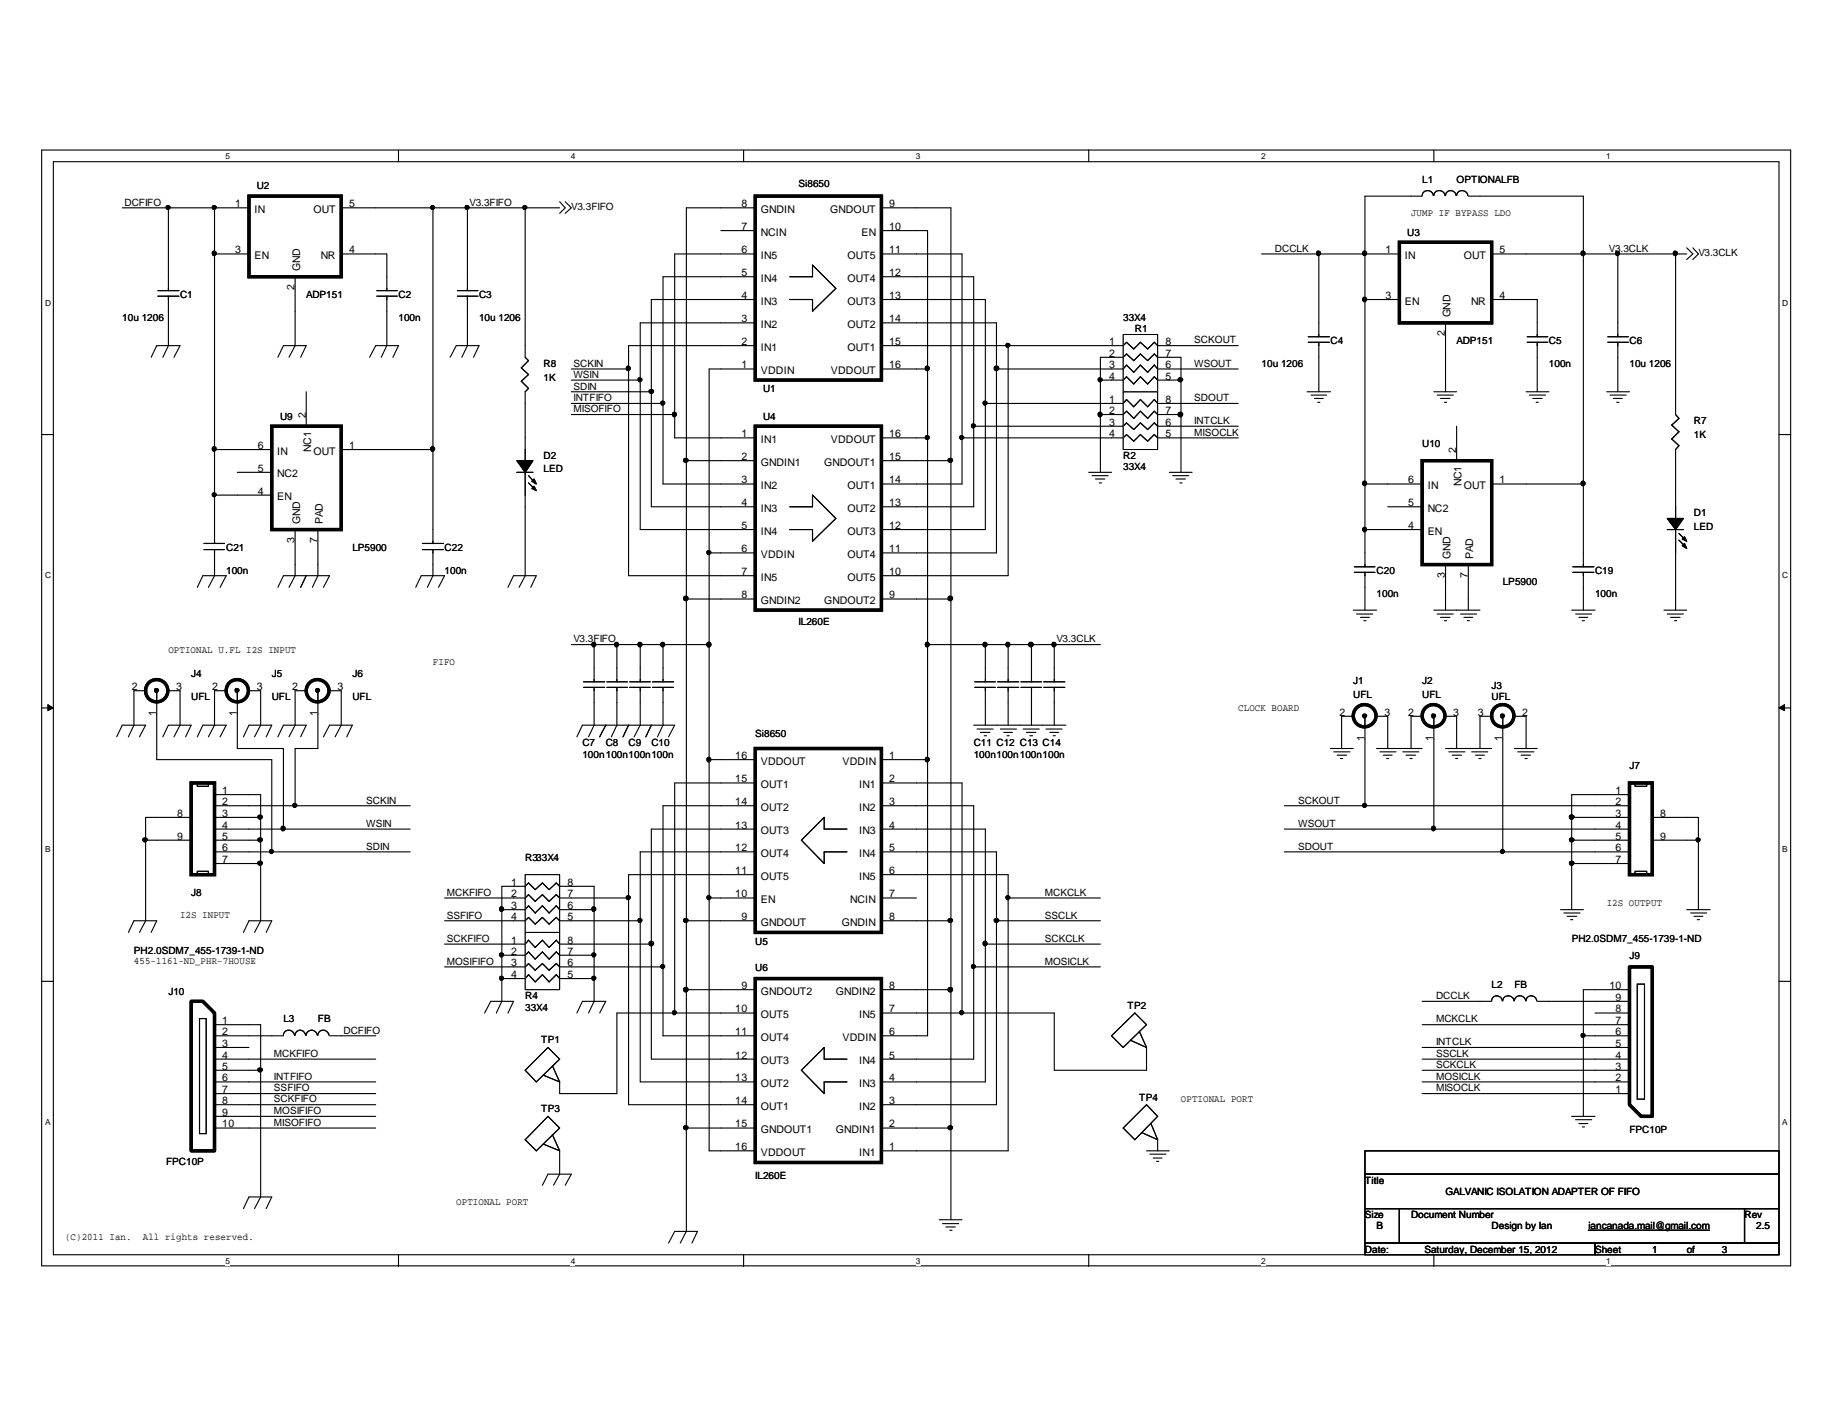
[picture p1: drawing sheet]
<svg xmlns="http://www.w3.org/2000/svg" width="279mm" height="216mm" viewBox="0 0 279 216" stroke-linecap="round" stroke-linejoin="round" font-family="sans-serif">
<path d="M6.3 22.9h266.5v170h-266.5zM8.1 24.6h262.9v166.6h-262.9z" fill="none" stroke="#000" stroke-width=".17"/>
<g fill="#fff">
<path d="M34.4 23.1h.7v1.5h-.7z"/>
<path d="M34.4 191.4h.7v1.5h-.7z"/>
</g>
<path d="M60.7 22.9v1.7M60.7 191.2v1.8" fill="none" stroke="#000" stroke-width=".17"/>
<g fill="#fff">
<path d="M87 23.1h.6v1.5h-.6z"/>
<path d="M87 191.4h.6v1.5h-.6z"/>
</g>
<path d="M113.3 22.9v1.7M113.3 191.2v1.8" fill="none" stroke="#000" stroke-width=".17"/>
<g fill="#fff">
<path d="M139.5 23.1h.7v1.5h-.7z"/>
<path d="M139.5 191.4h.7v1.5h-.7z"/>
</g>
<path d="M165.9 22.9v1.7M165.9 191.2v1.8" fill="none" stroke="#000" stroke-width=".17"/>
<g fill="#fff">
<path d="M192.1 23.1h.7v1.5h-.7z"/>
<path d="M192.1 191.4h.7v1.5h-.7z"/>
</g>
<path d="M218.4 22.9v1.7M218.4 191.2v1.8" fill="none" stroke="#000" stroke-width=".17"/>
<g fill="#fff">
<path d="M244.7 23.1h.7v1.5h-.7z"/>
<path d="M244.7 191.4h.7v1.5h-.7z"/>
<path d="M6.9 45.4h.9v1.4h-.9z"/>
<path d="M271.5 45.4h1v1.4h-1z"/>
<path d="M6.9 87h.9v1.4h-.9z"/>
<path d="M271.5 87h1v1.4h-1z"/>
</g>
<path d="M6.3 66.2h1.8M271 66.2h1.8" fill="none" stroke="#000" stroke-width=".17"/>
<g fill="#fff">
<path d="M6.9 128.6h.8v1.4h-.8z"/>
<path d="M271.5 128.6h.9v1.4h-.9z"/>
</g>
<path d="M6.3 107.9h1.8M271 107.9h1.8" fill="none" stroke="#000" stroke-width=".17"/>
<g fill="#000" stroke="#000" stroke-width=".15">
<path d="M7.3 107.4l.8 .5-.8 .4z" fill-rule="evenodd"/>
<path d="M271 107.9l.9-.5v.9z" fill-rule="evenodd"/>
</g>
<g fill="#fff">
<path d="M6.9 170.3h.7v1.4h-.7z"/>
<path d="M271.5 170.3h.8v1.4h-.8z"/>
</g>
<g fill="none" stroke="#000" stroke-width=".17">
<path d="M18.6 31.7h19.3M25.7 31.7v12.6M32.7 38.7h5.2M32.7 31.7v51.1M52 38.7h6.9v5.6M52 31.7h33.3M66 31.7v51.1M71.2 31.7v12.6M80 31.7v22.7l.5 .5-1.1 1.1 1.1 1.1-1.1 1 1.1 1.1-.5 .5v10.5M85.3 30.7l.8 1-.8 .8M86.1 30.7l.9 1-.9 .8M109.8 35.1h5.3"/>
<path d="M115.1 38.7h-12.3v28h12.3M115.1 31.7h-10.5v155.9l-1 1.8M134.3 35.1h7v122.7h-7M134.3 38.7h12.3v35h-12.3M134.3 31.7h10.6v154.1M192.2 38.7h21M200.9 38.7v12.6M216.7 29.8a.85 .85 0 0 1 .8-.8 .85 .85 0 0 1 .9 .8M216.7 29.9h-8.8v56.5M218.4 29.8a.85 .85 0 0 1 .9-.8 .85 .85 0 0 1 .8 .8M220.2 29.8a.81 .81 0 0 1 .8-.8 .81 .81 0 0 1 .8 .8M221.9 29.8a.85 .85 0 0 1 .9-.8 .85 .85 0 0 1 .8 .8"/>
<path d="M223.7 29.9h17.5v56.5M227.2 38.7h29.8M246.5 38.7v12.6M255.3 38.7v24.5l.5 .6-1.1 1 1.1 1-1.1 1.1 1.1 1-.5 .6v10.5M257 37.8l.9 .9-.9 .8M257.9 37.8l.8 .9-.8 .8M23 54.4l.9-1.7h3.5l-.9 1.7M24 45.1h3.3M24 44.3h3.3M25.7 45.1v7.6l-.9 1.7M42.3 54.4l.9-1.7h3.5l-.9 1.7M45 42.2v10.5l-1 1.7"/>
<path d="M46.7 59.7v5.2M56.3 54.4l.9-1.7h3.5l-.8 1.7M57.4 45.1h3.1M57.4 44.3h3.1M58.9 45.1v7.6l-.8 1.7M68.6 54.4l.9-1.7h3.5l-.9 1.7M69.7 45.1h3.1M69.7 44.3h3.1M71.2 45.1v7.6l-.8 1.7M87 56.2h8.8M87 57.9h10.5M87 59.7h12.2"/>
<path d="M115.1 45.6h-15.9v31.6h15.9M115.1 56.2h-7.1v119.1h7.1M115.1 42.2h-14.1v31.5h14.1M115.1 49.2h-17.6v31.5h17.6M115.1 52.7h-19.3v35h19.3M120.3 42.2h3.5v-1.8l3.5 3.5-3.5 3.5v-1.8h-3.5M134.3 45.6h15.8v35.1h-15.8M134.3 56.2h7M134.3 49.2h17.5v35h-17.5M134.3 42.2h14v35h-14M134.3 52.7h36.8l.5-.5 1.1 1 1-1 1.1 1 1.1-1 .5 .5h12.2M151.8 56.2h19.3l.5-.6 1.1 1.1 1-1.1 1.1 1.1 1.1-1.1 .5 .6h12.2"/>
<path d="M153.6 52.7v35h-19.3M167.6 57.9h3.5l.5-.5 1.1 1.1 1-1.1 1.1 1.1 1.1-1.1 .5 .5h3.5M199.1 59.7h3.6M199.3 52.2h3.2M199.3 51.3h3.2M200.9 52.2v7.5M207.9 45.6h5.3M218.4 59.7h3.5M220.2 49.2v10.5M227.2 45.6h7v5.7M232.5 59.7h3.5M232.7 52.2h3.1"/>
<path d="M232.7 51.3h3.1M234.2 52.2v7.5M244.8 59.7h3.4M244.9 52.2h3.2M244.9 51.3h3.2M246.5 52.2v7.5M32.7 75.4h8.7M32.7 68.5h8.7M36.2 72h5.2M52 68.5h14M78.7 72h2.5M80 72v15.7l-.9 1.8"/>
<path d="M80.5 72.5l1 1.1M80.5 73.6l1 1M87 61.5h14M87 63.2h15.8M104.6 70.2h10.5M120.3 77.2h3.5v-1.8l3.5 3.6-3.5 3.5v-1.8h-3.5M134.3 70.2h10.6M134.3 66.7h7M146.6 66.7h24.5l.5-.5 1.1 1 1-1 1.1 1 1.1-1 .5 .5h12.2M148.3 64.9h22.8l.5-.5 1.1 1 1-1 1.1 1 1.1-1 .5 .5h12.2M150.1 61.5h21l.5-.6 1.1 1.1 1-1.1 1.1 1.1 1.1-1.1 .5 .6h12.2M165.9 72h3.4"/>
<path d="M166.4 72.5h2.4M166.9 73h1.4M167.5 73.6h.3M167.6 63.2h3.5l.5-.5 1.1 1.1 1-1.1 1.1 1.1 1.1-1.1 .5 .5h3.5M167.6 72v-17.6h3.5l.5-.5 1.1 1 1-1 1.1 1 1.1-1 .5 .5h3.5v17.6M178.1 72h3.5M178.6 72.5h2.5M179.2 73h1.4M179.7 73.6h.4M199.7 60.2h2.4M200.2 60.7h1.4M200.7 61.3h.4"/>
<path d="M207.9 73.7h8.8M211.4 77.2h5.3M218.9 60.2h2.5M219.5 60.7h1.4M220 61.3h.4M221.9 64.9v5.3M227.2 73.7h14M233 60.2h2.5M233.5 60.7h1.4M234 61.3h.4M245.3 60.2h2.4M245.8 60.7h1.3"/>
<path d="M246.3 61.3h.3M30.1 89.5l.8-1.8h3.6l-1 1.8M31.1 83.7h3.1M31.1 82.8h3.1M32.7 83.7v4l-1 1.8M42.3 89.5l.9-1.8h7l-.9 1.8M45 80.7v7l-1 1.8M46.7 87.7l-.9 1.8M48.4 80.7v7l-.8 1.8M63.3 89.5l.9-1.8h3.5l-.9 1.8M64.3 83.7h3.3M64.3 82.8h3.3"/>
<path d="M66 83.7v4l-.9 1.8M77.4 89.5l.8-1.8h3.5l-.8 1.8M87 98.2h21M90.5 98.2v5.7M94 98.2v5.7M97.5 98.2v5.7M101 98.2v5.7M104.6 91.3h10.5M108 84.2h7.1M134.3 91.3h10.6M141.3 98.2h26.3M150.1 98.2v5.7"/>
<path d="M153.6 98.2v5.7M157.1 98.2v5.7M160.6 98.2v5.7M206.2 93h3.5M206.3 87.2h3.2M206.3 86.4h3.2M206.7 93.6h2.4M207.3 94.1h1.3M207.8 94.6h.3M207.9 87.2v5.8M207.9 80.7h8.8M218.4 93h7.1"/>
<path d="M218.9 93.6h2.5M219.5 94.1h1.4M220 94.6h.4M220.2 86v7M222.5 93.6h2.5M223 94.1h1.4M223.5 94.6h.4M223.7 86v7M239.4 93h3.6M239.6 87.2h3.2M239.6 86.4h3.2M240 93.6h2.5"/>
<path d="M240.5 94.1h1.4M241 94.6h.4M241.2 87.2v5.8M253.5 93h3.5M254 80.7h2.5M254 93.6h2.5M254.5 94.1h1.4M255.1 94.6h.3M255.3 80.7v12.3M255.8 81.3l1 1M255.8 82.3l1 1M17.8 112.3l.8-1.8h3.6l-.9 1.8"/>
<path d="M22.2 105.2h-1.8v5.3l-.8 1.8M23.9 105.2v10.5h17.5v14.1M24.8 112.3l.9-1.8h3.4l-.8 1.8M25.7 105.2h1.7v5.3l-.9 1.8M30.1 119.3v.5h1.6v-.5M30.1 112.3l.8-1.8h3.6l-1 1.8M34.5 105.2h-1.8v5.3l-1 1.8M36.2 105.2v8.8h7v12.3M37.1 112.3l.8-1.8h3.5l-.8 1.8M37.9 105.2h1.8v5.3l-.9 1.8M42.3 112.3l.9-1.8h3.5l-.9 1.8M46.7 105.2h-1.7v5.3l-1 1.8"/>
<path d="M48.4 105.2v8.8h-3.4v8.8M49.3 112.3l.9-1.8h3.5l-.9 1.8M50.2 105.2h1.8v5.3l-.9 1.8M87.9 112.3l.8-1.8h14.1l-.9 1.8M88.9 104.7h3.2M88.9 103.9h3.2M90.5 104.7v5.8l-.8 1.8M92.3 110.5l-.9 1.8M92.5 104.7h3.1M92.5 103.9h3.1M94 104.7v5.8l-.9 1.8M95.8 110.5l-.9 1.8"/>
<path d="M95.9 104.7h3.2M95.9 103.9h3.2M97.5 104.7v5.8l-.9 1.8M99.2 110.5l-.8 1.8M99.4 104.7h3.2M99.4 103.9h3.2M101 104.7v5.8l-.8 1.8M108 115.7h7.1M115.1 119.3h-12.3v35M134.3 115.7h7M134.3 119.3h12.3v35M148.3 110.5h14.1"/>
<path d="M148.5 104.7h3.1M148.5 103.9h3.1M148.8 111.1h2.5M149.4 111.6h1.4M149.9 112.1h.4M150.1 104.7v5.8M152 104.7h3.2M152 103.9h3.2M152.4 111.1h2.5M152.9 111.6h1.4M153.4 112.1h.4M153.6 104.7v5.8"/>
<path d="M155.5 104.7h3.2M155.5 103.9h3.2M155.9 111.1h2.4M156.4 111.6h1.4M156.9 112.1h.4M157.1 104.7v5.8M159 104.7h3.2M159 103.9h3.2M159.3 111.1h2.5M159.9 111.6h1.4M160.4 112.1h.4M160.6 104.7v5.8"/>
<path d="M202.7 114h3.5M203.2 114.6h2.5M203.7 115.1h1.4M204.2 115.6h.4M206.2 109.1h-1.8v4.9M207.9 109.1v13.7M209.7 109.1h1.7v4.9M209.7 114h7M210.2 114.6h2.5M210.7 115.1h1.4M211.2 115.6h.4M213.7 114.6h2.5"/>
<path d="M214.2 115.1h1.4M214.8 115.6h.3M216.7 109.1h-1.7v4.9M218.4 109.1v17.2M220.2 109.1h1.7v4.9M220.2 114h7M220.7 114.6h2.5M221.2 115.1h1.5M221.7 115.6h.4M224.2 114.6h2.5M224.8 115.1h1.3M225.3 115.6h.3"/>
<path d="M227.2 109.1h-1.7v4.9M228.9 109.1v20.7M230.7 109.1h1.8v4.9M230.7 114h3.5M231.2 114.6h2.5M231.7 115.1h1.5M232.3 115.6h.4M249.1 119.3v.5h1.8v-.5M22.2 128h6.9M29.1 124.5h-6.9v15.8l-.9 1.8M30.1 133.3v-.5h1.6v.5M32.7 121.1h7v19.2l-.9 1.8"/>
<path d="M32.7 122.8h29.8M32.7 128h7M32.7 124.5h7M32.7 126.3h29.8M32.7 129.8h29.8M32.7 131.6h7M67.7 136.8h12.3l.5-.5 1 1 1.1-1 1.1 1 1.1-1 .5 .5h10.5M76.5 138.6h3.5l.5-.6 1 1.1 1.1-1.1 1.1 1.1 1.1-1.1 .5 .6h5.2M108 136.8h7.1M115.1 126.3h-15.9v35.1h15.9M115.1 122.8h-14.1v35h14.1M115.1 129.8h-17.6v35h17.6"/>
<path d="M115.1 133.3h-19.3v35h19.3M129 126.3h-3.4v-1.8l-3.5 3.5 3.5 3.6v-1.8h3.4M134.3 122.8h14v38.6h-14M134.3 126.3h15.8v38.5h-15.8M134.3 129.8h17.5v38.5h-17.5M134.3 133.3h19.3v42h-19.3M134.3 136.8h5.3M153.6 136.8h14M195.7 122.8h52.5M195.7 126.3h52.5M195.7 129.8h52.5M237.7 138.6h3.5"/>
<path d="M238.3 139.1h2.4M238.8 139.6h1.4M239.4 128h8.8M239.4 124.5h8.8M239.4 131.6h8.8M248.2 121.1h-8.8v17.5M249.1 133.3v-.5h1.8v.5M251.7 128h7M251.7 124.5h7v14.1M257 138.6h3.5M257.6 139.1h2.4M258.1 139.6h1.3"/>
<path d="M6.3 149.5h1.8M19.6 142.1l.8-1.8h3.5l-.9 1.8M29.1 156.1v19.2M30.4 155.2h1v17.5h-1zM32.7 156.1h7v26.3l-.9 1.7M32.7 157.8h10.5M32.7 159.6h5.2M37.1 142.1l.8-1.8h3.5l-.8 1.8M43.2 157.7a.85 .85 0 0 1 .8-.7 .85 .85 0 0 1 .9 .7M45 157.7a.81 .81 0 0 1 .8-.7 .81 .81 0 0 1 .8 .7M46.7 157.7a.85 .85 0 0 1 .8-.7 .85 .85 0 0 1 .8 .7M48.4 157.7a.85 .85 0 0 1 .9-.7 .85 .85 0 0 1 .8 .7"/>
<path d="M50.2 157.8h7M67.7 140.3h12.3l.5-.5 1 1 1.1-1 1.1 1 1.1-1 .5 .5h12.2M67.7 147.3h12.3l.5-.5 1 1 1.1-1 1.1 1 1.1-1 .5 .5h15.7M67.7 143.8h12.3l.5-.5 1 1.1 1.1-1.1 1.1 1.1 1.1-1.1 .5 .5h13.9M73.8 154.3l1-1.7h3.4l-.8 1.7M75.6 154.3l.9-1.7v-17.6h3.5l.5-.5 1 1.1 1.1-1.1 1.1 1.1 1.1-1.1 .5 .5h5.2v17.6l-.8 1.7M76.5 145.5h3.5l.5-.5 1 1.1 1.1-1.1 1.1 1.1 1.1-1.1 .5 .5h5.2M76.5 149.1h3.5l.5-.6 1 1.1 1.1-1.1 1.1 1.1 1.1-1.1 .5 .6h5.2M83.5 159.6l1.8 1.8-3.6 3.4-1.7-1.7zM87.9 154.3l.8-1.7h3.6l-.9 1.7M104.6 150.8h10.5M104.6 140.3h10.5"/>
<path d="M115.1 154.3h-21.1v12.3h-8.7v-1.8M134.3 150.8h10.6M134.3 154.3h26.3v8.8h14.1v-3.5M134.3 140.3h10.6M148.3 147.3h19.3M150.1 143.8h17.5M151.8 140.3h15.8M169.3 157.8l3.6-3.5 1.8 1.8-3.6 3.5zM172.2 158.5l2.5 1.1M173.6 157.1l1.1 2.5M216.7 152.6h10.5M216.7 156.1h31.5"/>
<path d="M216.7 159.6h31.5M227.2 152.5a.81 .81 0 0 1 .8-.8 .81 .81 0 0 1 .9 .8M228.9 152.5a.85 .85 0 0 1 .9-.8 .85 .85 0 0 1 .8 .8M230.7 152.5a.85 .85 0 0 1 .9-.8 .85 .85 0 0 1 .8 .8M232.5 152.5a.81 .81 0 0 1 .8-.8 .81 .81 0 0 1 .8 .8M234.2 152.6h14M239.3 140.1h.3M241.2 157.8h7M243 154.3h5.2M248.2 150.8h-7v19.3M249.4 149.9h1.1v17.6h-1.1zM251.7 147.3v19.3"/>
<path d="M258.6 140.1h.3M271 149.5h1.8M32.7 163.1h7M32.7 161.4h24.5M32.7 164.8h24.5M32.7 166.6h24.5M32.7 168.3h24.5M32.7 170.1h24.5M32.7 171.9h24.5M82.8 174.3l2.5 1M82.8 163.8l2.5 1M83.5 170.1l1.8 1.8-3.6 3.4-1.7-1.6z"/>
<path d="M84.2 172.9l1.1 2.4M84.2 162.4l1.1 2.4M85.3 175.3v3.6l-1 1.7M104.6 171.9h10.5M129 161.4h-3.4v-1.8l-3.5 3.5 3.5 3.5v-1.8h3.4M134.3 171.9h10.6M173.9 172.6l2.5 1.1M174.7 175.3h3.4M174.7 168.3l1.7 1.8-3.5 3.6-1.8-1.8zM175.2 175.9h2.4M175.3 171.2l1.1 2.5M175.7 176.4h1.3"/>
<path d="M176.2 177h.3M176.4 173.7v1.6M207.9 175.3h63.1v3.6h-63.1zM207.9 178.9h63.1v5.2h-63.1zM216.7 163.1h31.5M216.7 161.4h31.5M216.7 164.8h31.5M216.7 166.6h31.5M239.4 170.1h3.6M240 170.6h2.5M240.5 171.2h1.4M241 171.7h.4"/>
<path d="M37.1 184.1l.8-1.7h3.5l-.8 1.7M82.6 180.6l.9-1.7h3.5l-.9 1.7M101.9 189.4l.9-1.8h3.5l-.9 1.8M143.1 185.8h3.5M143.6 186.4h2.4M144.1 186.9h1.4M144.7 187.5h.3M207.9 184.1h5.3v5.3h-5.3zM207.9 189.4h35.1v1.8h-35.1zM213.2 184.1h52.6v5.3h-52.6zM243 189.4h28v1.8h-28zM265.8 184.1h5.2v5.3h-5.2z"/>
</g>
<g fill="#000" stroke="#000" stroke-width=".17">
<path d="M78.7 70.2h2.5l-1.2 1.8z" fill-rule="evenodd"/>
<path d="M78.7 70.2h2.5l-1.2 1.8z" fill-rule="evenodd"/>
<path d="M81 74.4l.4-.3 .3 .7z" fill-rule="evenodd"/>
<path d="M81 73.3l.4-.3 .3 .7z" fill-rule="evenodd"/>
<path d="M81 74.4l.4-.3 .3 .7z" fill-rule="evenodd"/>
<path d="M81 73.3l.4-.3 .3 .7z" fill-rule="evenodd"/>
<path d="M254 79h2.5l-1.2 1.7z" fill-rule="evenodd"/>
<path d="M254 79h2.5l-1.2 1.7z" fill-rule="evenodd"/>
<path d="M256.3 83.1l.3-.3 .4 .8z" fill-rule="evenodd"/>
<path d="M256.3 82.1l.3-.3 .4 .7z" fill-rule="evenodd"/>
<path d="M256.3 83.1l.3-.3 .4 .8z" fill-rule="evenodd"/>
<path d="M256.3 82.1l.3-.3 .4 .7z" fill-rule="evenodd"/>
<circle cx="25.6" cy="31.6" r=".31"/>
<circle cx="32.6" cy="38.6" r=".33"/>
<circle cx="32.6" cy="31.6" r=".31"/>
<circle cx="65.9" cy="31.6" r=".31"/>
<circle cx="71.2" cy="31.6" r=".31"/>
<circle cx="80" cy="31.6" r=".31"/>
<circle cx="200.8" cy="38.6" r=".33"/>
<circle cx="207.9" cy="38.6" r=".33"/>
<circle cx="241.1" cy="38.6" r=".33"/>
<circle cx="246.4" cy="38.6" r=".33"/>
<circle cx="255.2" cy="38.6" r=".33"/>
<circle cx="95.7" cy="56.1" r=".33"/>
<circle cx="97.5" cy="57.9" r=".31"/>
<circle cx="99.2" cy="59.6" r=".33"/>
<circle cx="141.2" cy="56.1" r=".33"/>
<circle cx="151.8" cy="56.1" r=".35"/>
<circle cx="153.5" cy="52.6" r=".31"/>
<circle cx="167.6" cy="57.9" r=".31"/>
<circle cx="179.8" cy="57.9" r=".33"/>
<circle cx="207.9" cy="45.6" r=".33"/>
<circle cx="32.6" cy="68.4" r=".33"/>
<circle cx="32.6" cy="75.4" r=".31"/>
<circle cx="65.9" cy="68.4" r=".33"/>
<circle cx="101" cy="61.4" r=".31"/>
<circle cx="102.7" cy="63.2" r=".33"/>
<circle cx="104.5" cy="70.1" r=".33"/>
<circle cx="141.3" cy="66.7" r=".31"/>
<circle cx="144.8" cy="70.1" r=".33"/>
<circle cx="146.5" cy="66.7" r=".31"/>
<circle cx="148.3" cy="64.9" r=".31"/>
<circle cx="150.1" cy="61.4" r=".31"/>
<circle cx="167.6" cy="63.2" r=".33"/>
<circle cx="179.8" cy="63.2" r=".35"/>
<circle cx="207.9" cy="73.7" r=".33"/>
<circle cx="241.1" cy="73.7" r=".33"/>
<circle cx="90.4" cy="98.2" r=".33"/>
<circle cx="93.9" cy="98.2" r=".33"/>
<circle cx="97.5" cy="98.2" r=".33"/>
<circle cx="100.9" cy="98.2" r=".33"/>
<circle cx="104.5" cy="91.2" r=".35"/>
<circle cx="108" cy="98.2" r=".33"/>
<circle cx="108" cy="84.2" r=".31"/>
<circle cx="141.2" cy="98.2" r=".33"/>
<circle cx="144.8" cy="91.2" r=".35"/>
<circle cx="150" cy="98.2" r=".33"/>
<circle cx="153.5" cy="98.2" r=".33"/>
<circle cx="157" cy="98.2" r=".35"/>
<circle cx="160.5" cy="98.2" r=".33"/>
<circle cx="207.9" cy="80.7" r=".33"/>
<circle cx="23.8" cy="105.2" r=".31"/>
<circle cx="36.1" cy="105.2" r=".31"/>
<circle cx="48.4" cy="105.2" r=".31"/>
<circle cx="108" cy="115.7" r=".33"/>
<circle cx="141.2" cy="115.7" r=".33"/>
<circle cx="207.9" cy="109.1" r=".31"/>
<circle cx="218.4" cy="109.1" r=".31"/>
<circle cx="228.9" cy="109.1" r=".31"/>
<circle cx="22.1" cy="128" r=".33"/>
<circle cx="39.6" cy="124.5" r=".33"/>
<circle cx="39.6" cy="128" r=".33"/>
<circle cx="39.6" cy="131.5" r=".33"/>
<circle cx="41.3" cy="129.7" r=".31"/>
<circle cx="43.1" cy="126.2" r=".33"/>
<circle cx="44.9" cy="122.7" r=".31"/>
<circle cx="76.4" cy="138.5" r=".33"/>
<circle cx="90.4" cy="138.5" r=".33"/>
<circle cx="95.7" cy="136.8" r=".31"/>
<circle cx="108" cy="136.8" r=".31"/>
<circle cx="153.5" cy="136.8" r=".31"/>
<circle cx="207.9" cy="122.7" r=".31"/>
<circle cx="218.4" cy="126.2" r=".33"/>
<circle cx="228.9" cy="129.7" r=".31"/>
<circle cx="239.4" cy="124.5" r=".33"/>
<circle cx="239.4" cy="128" r=".33"/>
<circle cx="239.4" cy="131.5" r=".33"/>
<circle cx="258.7" cy="128" r=".31"/>
<circle cx="76.4" cy="149" r=".31"/>
<circle cx="76.4" cy="145.5" r=".31"/>
<circle cx="90.5" cy="149" r=".31"/>
<circle cx="90.5" cy="145.5" r=".31"/>
<circle cx="97.5" cy="140.2" r=".31"/>
<circle cx="99.2" cy="143.8" r=".35"/>
<circle cx="101" cy="147.3" r=".31"/>
<circle cx="102.7" cy="154.3" r=".31"/>
<circle cx="104.5" cy="150.8" r=".35"/>
<circle cx="104.5" cy="140.2" r=".33"/>
<circle cx="144.8" cy="150.8" r=".35"/>
<circle cx="144.8" cy="140.2" r=".33"/>
<circle cx="146.5" cy="154.3" r=".31"/>
<circle cx="148.3" cy="147.3" r=".31"/>
<circle cx="150" cy="143.8" r=".33"/>
<circle cx="151.8" cy="140.2" r=".33"/>
<circle cx="241.2" cy="157.8" r=".31"/>
<circle cx="39.6" cy="163" r=".33"/>
<circle cx="104.5" cy="171.8" r=".33"/>
<circle cx="144.8" cy="171.8" r=".33"/>
</g>
<path d="M242 187.4h18.4" fill="none" stroke="#000" stroke-width=".18"/>
<g fill="none" stroke="#000" stroke-width=".51">
<path d="M37.9 29.9h14.1v12.3h-14.1zM115.1 29.9h19.2v28h-19.2zM213.2 36.9h14v12.3h-14zM41.4 64.9h10.6v15.8h-10.6zM115.1 64.9h19.2v28.1h-19.2zM216.7 70.2h10.5v15.8h-10.5zM29.1 119.3h3.6v14h-3.6zM115.1 114h19.2v28.1h-19.2zM248.2 119.3h3.5v14h-3.5zM29.1 152.6h1.8l1.8 1.7v21h-3.6zM115.1 149.1h19.2v28h-19.2zM248.2 147.3h3.5v22.8h-1.7l-1.8-1.8z"/>
<circle cx="23.9" cy="105.2" r="1.71"/>
<circle cx="36.1" cy="105.2" r="1.71"/>
<circle cx="48.4" cy="105.2" r="1.72"/>
<circle cx="207.9" cy="109.1" r="1.72"/>
<circle cx="218.4" cy="109.1" r="1.72"/>
<circle cx="228.9" cy="109.1" r="1.71"/>
</g>
<path d="M171.1 51h5.3v8.7h-5.3zM171.1 59.7h5.3v8.8h-5.3zM80 133.3h5.3v8.8h-5.3zM80 142.1h5.3v8.7h-5.3z" fill="none" stroke="#fff" stroke-width=".15" stroke-dasharray=".1 .1 .1 .1 .1 .1 .1 .1"/>
<path d="M171.1 51h5.3v8.7h-5.3zM171.1 59.7h5.3v8.8h-5.3zM80 133.3h5.3v8.8h-5.3zM80 142.1h5.3v8.7h-5.3z" fill="none" stroke="#000" stroke-width=".15" stroke-dasharray=".1 .1 .1 .1 .1 .1 .1 .1"/>
<g font-size="1.6">
<text x="35.8" y="31.6">1</text>
<text x="38.8" y="32.4">IN</text>
<text x="47.8" y="32.4">OUT</text>
<text x="53.2" y="31.6">5</text>
<text x="112.9" y="35.1">7</text>
<text x="112.9" y="31.6">8</text>
<text x="115.9" y="35.9">NCIN</text>
<text x="115.9" y="32.4">GNDIN</text>
<text x="126.5" y="32.4">GNDOUT</text>
<text x="131.2" y="35.9">EN</text>
<text x="135.5" y="31.6">9</text>
<text x="135.5" y="35.1">10</text>
<text x="35.8" y="38.6">3</text>
<text x="38.8" y="39.5">EN</text>
<text x="45.7" y="41.3" transform="rotate(-90 45.7 41.3)">GND</text>
<text x="48.9" y="39.5">NR</text>
<text x="53.2" y="38.6">4</text>
<text x="112.9" y="38.6">6</text>
<text x="115.9" y="39.5">IN5</text>
<text x="129.1" y="39.5">OUT5</text>
<text x="135.5" y="38.6">11</text>
<text x="211.1" y="38.6">1</text>
<text x="214" y="39.5">IN</text>
<text x="223" y="39.5">OUT</text>
<text x="228.4" y="38.6">5</text>
<text x="44.9" y="44.2" transform="rotate(-90 44.9 44.2)">2</text>
<text x="112.9" y="45.6">4</text>
<text x="112.9" y="42.1">5</text>
<text x="115.9" y="46.4">IN3</text>
<text x="115.9" y="42.9">IN4</text>
<text x="129.1" y="42.9">OUT4</text>
<text x="129.1" y="46.4">OUT3</text>
<text x="135.5" y="42.1">12</text>
<text x="135.5" y="45.6">13</text>
<text x="211.1" y="45.6">3</text>
<text x="214" y="46.4">EN</text>
<text x="224.1" y="46.4">NR</text>
<text x="228.4" y="45.6">4</text>
<text x="112.9" y="52.6">2</text>
<text x="112.9" y="49.1">3</text>
<text x="115.9" y="53.4">IN1</text>
<text x="115.9" y="50">IN2</text>
<text x="129.1" y="50">OUT2</text>
<text x="129.1" y="53.4">OUT1</text>
<text x="135.5" y="49.1">14</text>
<text x="135.5" y="52.6">15</text>
<text x="169" y="52.6">1</text>
<text x="177.5" y="52.6">8</text>
<text x="220.1" y="51.2" transform="rotate(-90 220.1 51.2)">2</text>
<text x="221" y="48.3" transform="rotate(-90 221 48.3)">GND</text>
<text x="112.9" y="56.1">1</text>
<text x="115.9" y="57">VDDIN</text>
<text x="126.6" y="57">VDDOUT</text>
<text x="135.5" y="56.1">16</text>
<text x="169" y="54.4">2</text>
<text x="169" y="56.1">3</text>
<text x="169" y="57.8">4</text>
<text x="177.5" y="57.8">5</text>
<text x="177.5" y="56.1">6</text>
<text x="177.5" y="54.4">7</text>
<text x="46.6" y="63.8" transform="rotate(-90 46.6 63.8)">2</text>
<text x="169" y="61.4">1</text>
<text x="169" y="63.1">2</text>
<text x="169" y="64.9">3</text>
<text x="177.5" y="64.9">6</text>
<text x="177.5" y="63.1">7</text>
<text x="177.5" y="61.4">8</text>
<text x="39.3" y="71.9">5</text>
<text x="39.3" y="68.4">6</text>
<text x="42.2" y="69.3">IN</text>
<text x="47.4" y="68.8" transform="rotate(-90 47.4 68.8)">NC1</text>
<text x="47.8" y="69.3">OUT</text>
<text x="53.2" y="68.4">1</text>
<text x="112.9" y="66.6">1</text>
<text x="112.9" y="70.1">2</text>
<text x="115.9" y="67.5">IN1</text>
<text x="115.9" y="71">GNDIN1</text>
<text x="125.6" y="71">GNDOUT1</text>
<text x="126.6" y="67.5">VDDOUT</text>
<text x="135.5" y="70.1">15</text>
<text x="135.5" y="66.6">16</text>
<text x="169" y="66.6">4</text>
<text x="177.5" y="66.6">5</text>
<text x="221.8" y="69" transform="rotate(-90 221.8 69)">2</text>
<text x="39.3" y="75.4">4</text>
<text x="42.2" y="76.2">EN</text>
<text x="42.2" y="72.7">NC2</text>
<text x="112.9" y="73.7">3</text>
<text x="112.9" y="77.1">4</text>
<text x="115.9" y="74.5">IN2</text>
<text x="115.9" y="78">IN3</text>
<text x="129.1" y="78">OUT2</text>
<text x="129.1" y="74.5">OUT1</text>
<text x="135.5" y="77.1">13</text>
<text x="135.5" y="73.7">14</text>
<text x="214.5" y="77.1">5</text>
<text x="214.5" y="73.7">6</text>
<text x="217.5" y="78">NC2</text>
<text x="217.5" y="74.5">IN</text>
<text x="222.7" y="74.1" transform="rotate(-90 222.7 74.1)">NC1</text>
<text x="223" y="74.5">OUT</text>
<text x="228.4" y="73.7">1</text>
<text x="44.9" y="82.7" transform="rotate(-90 44.9 82.7)">3</text>
<text x="45.7" y="79.8" transform="rotate(-90 45.7 79.8)">GND</text>
<text x="48.3" y="82.7" transform="rotate(-90 48.3 82.7)">7</text>
<text x="49.2" y="79.8" transform="rotate(-90 49.2 79.8)">PAD</text>
<text x="112.9" y="80.6">5</text>
<text x="115.9" y="81.4">IN4</text>
<text x="129.1" y="81.4">OUT3</text>
<text x="135.5" y="80.6">12</text>
<text x="214.5" y="80.6">4</text>
<text x="217.5" y="81.4">EN</text>
<text x="112.9" y="84.2">6</text>
<text x="112.9" y="87.6">7</text>
<text x="115.9" y="85">VDDIN</text>
<text x="115.9" y="88.5">IN5</text>
<text x="129.1" y="88.5">OUT5</text>
<text x="129.1" y="85">OUT4</text>
<text x="135.5" y="87.6">10</text>
<text x="135.5" y="84.2">11</text>
<text x="220.1" y="88.1" transform="rotate(-90 220.1 88.1)">3</text>
<text x="221" y="85.2" transform="rotate(-90 221 85.2)">GND</text>
<text x="223.6" y="88.1" transform="rotate(-90 223.6 88.1)">7</text>
<text x="224.5" y="85.2" transform="rotate(-90 224.5 85.2)">PAD</text>
<text x="112.9" y="91.2">8</text>
<text x="115.9" y="92">GNDIN2</text>
<text x="125.6" y="92">GNDOUT2</text>
<text x="135.5" y="91.2">9</text>
<text x="20.1" y="105.2">2</text>
<text x="26.8" y="105.2">3</text>
<text x="32.3" y="105.2">2</text>
<text x="39.1" y="105.2">3</text>
<text x="44.5" y="105.2">2</text>
<text x="51.4" y="105.2">3</text>
<text x="23.8" y="109.1" transform="rotate(-90 23.8 109.1)">1</text>
<text x="36.1" y="109.1" transform="rotate(-90 36.1 109.1)">1</text>
<text x="48.3" y="109.1" transform="rotate(-90 48.3 109.1)">1</text>
<text x="204" y="109.1">2</text>
<text x="207.9" y="112.9" transform="rotate(-90 207.9 112.9)">1</text>
<text x="210.9" y="109.1">3</text>
<text x="214.5" y="109.1">2</text>
<text x="218.4" y="112.9" transform="rotate(-90 218.4 112.9)">1</text>
<text x="221.4" y="109.1">3</text>
<text x="225.1" y="109.1">3</text>
<text x="228.9" y="112.9" transform="rotate(-90 228.9 112.9)">1</text>
<text x="231.9" y="109.1">2</text>
<text x="112" y="119.2">15</text>
<text x="112" y="115.7">16</text>
<text x="115.9" y="116.5">VDDOUT</text>
<text x="128.4" y="116.5">VDDIN</text>
<text x="135.5" y="119.2">2</text>
<text x="135.5" y="115.7">1</text>
<text x="27" y="124.5">8</text>
<text x="33.9" y="121">1</text>
<text x="33.9" y="122.7">2</text>
<text x="33.9" y="124.5">3</text>
<text x="112" y="122.7">14</text>
<text x="115.9" y="123.5">OUT2</text>
<text x="115.9" y="120.1">OUT1</text>
<text x="130.9" y="120.1">IN1</text>
<text x="130.9" y="123.5">IN2</text>
<text x="135.5" y="122.7">3</text>
<text x="246.1" y="121">1</text>
<text x="246.1" y="122.7">2</text>
<text x="246.1" y="124.5">3</text>
<text x="252.9" y="124.5">8</text>
<text x="27" y="127.9">9</text>
<text x="33.9" y="126.2">4</text>
<text x="33.9" y="127.9">5</text>
<text x="33.9" y="129.7">6</text>
<text x="33.9" y="131.5">7</text>
<text x="112" y="129.7">12</text>
<text x="112" y="126.2">13</text>
<text x="115.9" y="130.6">OUT4</text>
<text x="115.9" y="127.1">OUT3</text>
<text x="130.9" y="127.1">IN3</text>
<text x="130.9" y="130.6">IN4</text>
<text x="135.5" y="126.2">4</text>
<text x="135.5" y="129.7">5</text>
<text x="246.1" y="126.2">4</text>
<text x="246.1" y="127.9">5</text>
<text x="246.1" y="129.7">6</text>
<text x="246.1" y="131.5">7</text>
<text x="252.9" y="127.9">9</text>
<text x="77.9" y="135">1</text>
<text x="77.9" y="136.7">2</text>
<text x="86.4" y="136.7">7</text>
<text x="86.4" y="135">8</text>
<text x="112" y="133.2">11</text>
<text x="112" y="136.7">10</text>
<text x="115.9" y="134">OUT5</text>
<text x="115.9" y="137.6">EN</text>
<text x="129.5" y="137.6">NCIN</text>
<text x="130.9" y="134">IN5</text>
<text x="135.5" y="136.7">7</text>
<text x="135.5" y="133.2">6</text>
<text x="77.9" y="138.5">3</text>
<text x="77.9" y="140.2">4</text>
<text x="77.9" y="143.8">1</text>
<text x="86.4" y="140.2">5</text>
<text x="86.4" y="138.5">6</text>
<text x="86.4" y="143.8">8</text>
<text x="112.9" y="140.2">9</text>
<text x="115.9" y="141.1">GNDOUT</text>
<text x="128.3" y="141.1">GNDIN</text>
<text x="135.5" y="140.2">8</text>
<text x="77.9" y="145.5">2</text>
<text x="77.9" y="147.2">3</text>
<text x="77.9" y="149">4</text>
<text x="86.4" y="149">5</text>
<text x="86.4" y="147.2">6</text>
<text x="86.4" y="145.5">7</text>
<text x="112" y="154.3">10</text>
<text x="112.9" y="150.7">9</text>
<text x="115.9" y="151.6">GNDOUT2</text>
<text x="115.9" y="155.1">OUT5</text>
<text x="127.3" y="151.6">GNDIN2</text>
<text x="130.9" y="155.1">IN5</text>
<text x="135.5" y="154.3">7</text>
<text x="135.5" y="150.7">8</text>
<text x="245.2" y="150.7">10</text>
<text x="246.1" y="154.3">8</text>
<text x="246.1" y="152.5">9</text>
<text x="33.9" y="156">1</text>
<text x="33.9" y="157.7">2</text>
<text x="33.9" y="159.5">3</text>
<text x="33.9" y="161.3">4</text>
<text x="112" y="157.7">11</text>
<text x="112" y="161.3">12</text>
<text x="115.9" y="158.6">OUT4</text>
<text x="128.4" y="158.6">VDDIN</text>
<text x="135.5" y="161.3">5</text>
<text x="135.5" y="157.7">6</text>
<text x="246.1" y="161.3">4</text>
<text x="246.1" y="159.5">5</text>
<text x="246.1" y="157.7">6</text>
<text x="246.1" y="156">7</text>
<text x="33.9" y="163">5</text>
<text x="33.9" y="164.8">6</text>
<text x="33.9" y="166.5">7</text>
<text x="112" y="164.8">13</text>
<text x="115.9" y="162.1">OUT3</text>
<text x="115.9" y="165.6">OUT2</text>
<text x="130.9" y="165.6">IN3</text>
<text x="130.9" y="162.1">IN4</text>
<text x="135.5" y="164.8">4</text>
<text x="246.1" y="166.5">1</text>
<text x="246.1" y="164.8">2</text>
<text x="246.1" y="163">3</text>
<text x="33.9" y="168.2">8</text>
<text x="33.9" y="170">9</text>
<text x="33.9" y="171.8">10</text>
<text x="112" y="168.2">14</text>
<text x="112" y="171.8">15</text>
<text x="115.9" y="169.1">OUT1</text>
<text x="115.9" y="172.6">GNDOUT1</text>
<text x="127.3" y="172.6">GNDIN1</text>
<text x="130.9" y="169.1">IN2</text>
<text x="135.5" y="171.8">2</text>
<text x="135.5" y="168.2">3</text>
<text x="112" y="175.3">16</text>
<text x="115.9" y="176.1">VDDOUT</text>
<text x="130.9" y="176.1">IN1</text>
<text x="135.5" y="175.3">1</text>
</g>
<g font-size="1.5">
<text x="39.1" y="28.9">U2</text>
<text x="121.7" y="28.5">Si8650</text>
<text x="216.7" y="27.9">L1</text>
<text x="221.9" y="27.9">OPTIONALFB</text>
<text x="19" y="31.3">DCFIFO</text>
<text x="71.5" y="31.3">V3.3FIFO</text>
<text x="87" y="32">V3.3FIFO</text>
<text x="214.4" y="35.9">U3</text>
<text x="215" y="32.9">JUMP IF BYPASS LDO</text>
<text x="194.2" y="38.4">DCCLK</text>
<text x="245.1" y="38.4">V3.3CLK</text>
<text x="258.7" y="39">V3.3CLK</text>
<text x="27.4" y="45.4">C1</text>
<text x="46.7" y="45.4">ADP151</text>
<text x="60.7" y="45.4">C2</text>
<text x="73" y="45.4">C3</text>
<text x="18.6" y="48.9">10u 1206</text>
<text x="60.7" y="48.9">100n</text>
<text x="73" y="48.9">10u 1206</text>
<text x="171.1" y="48.9">33X4</text>
<text x="172.9" y="50.6">R1</text>
<text x="181.9" y="52.3">SCKOUT</text>
<text x="202.7" y="52.4">C4</text>
<text x="221.9" y="52.4">ADP151</text>
<text x="236" y="52.4">C5</text>
<text x="248.2" y="52.4">C6</text>
<text x="82.8" y="55.9">R8</text>
<text x="82.8" y="58">1K</text>
<text x="87.4" y="55.9">SCKIN</text>
<text x="87.4" y="57.6">WSIN</text>
<text x="87.4" y="59.4">SDIN</text>
<text x="116.2" y="59.7">U1</text>
<text x="181.9" y="55.9">WSOUT</text>
<text x="192.2" y="55.9">10u 1206</text>
<text x="236" y="55.9">100n</text>
<text x="248.2" y="55.9">10u 1206</text>
<text x="42.7" y="63.9">U9</text>
<text x="87.4" y="61.1">INTFIFO</text>
<text x="87.4" y="62.8">MISOFIFO</text>
<text x="116.2" y="63.9">U4</text>
<text x="181.9" y="61.1">SDOUT</text>
<text x="181.9" y="64.6">INTCLK</text>
<text x="258.1" y="64.6">R7</text>
<text x="82.8" y="69.9">D2</text>
<text x="82.8" y="72">LED</text>
<text x="171.1" y="69.9">R2</text>
<text x="171.1" y="71.6">33X4</text>
<text x="181.9" y="66.4">MISOCLK</text>
<text x="216.7" y="68.2">U10</text>
<text x="258.1" y="66.7">1K</text>
<text x="34.5" y="83.9">C21</text>
<text x="53.7" y="83.9">LP5900</text>
<text x="67.7" y="83.9">C22</text>
<text x="258.1" y="78.7">D1</text>
<text x="258.1" y="80.8">LED</text>
<text x="34.5" y="87.5">100n</text>
<text x="67.7" y="87.5">100n</text>
<text x="209.7" y="87.5">C20</text>
<text x="228.9" y="89.2">LP5900</text>
<text x="243" y="87.5">C19</text>
<text x="121.7" y="95.2">IL260E</text>
<text x="209.7" y="90.9">100n</text>
<text x="243" y="90.9">100n</text>
<text x="25.7" y="99.5">OPTIONAL U.FL I2S INPUT</text>
<text x="66" y="101.3">FIFO</text>
<text x="87.4" y="97.9">V3.3FIFO</text>
<text x="161" y="97.9">V3.3CLK</text>
<text x="29.1" y="103.2">J4</text>
<text x="29.1" y="106.7">UFL</text>
<text x="41.4" y="103.2">J5</text>
<text x="41.4" y="106.7">UFL</text>
<text x="53.7" y="103.2">J6</text>
<text x="53.7" y="106.7">UFL</text>
<text x="206.2" y="104.2">J1</text>
<text x="206.2" y="106.3">UFL</text>
<text x="216.7" y="104.2">J2</text>
<text x="216.7" y="106.3">UFL</text>
<text x="227.2" y="105">J3</text>
<text x="227.2" y="106.7">UFL</text>
<text x="88.7" y="113.7">C7</text>
<text x="92.3" y="113.7">C8</text>
<text x="95.8" y="113.7">C9</text>
<text x="99.2" y="113.7">C10</text>
<text x="115.1" y="112.3">Si8650</text>
<text x="148.3" y="113.7">C11 C12 C13 C14</text>
<text x="188.6" y="108.3">CLOCK BOARD</text>
<text x="88.7" y="115.5">100n100n100n100n</text>
<text x="148.3" y="115.5">100n100n100n100n</text>
<text x="248.2" y="117.2">J7</text>
<text x="55.8" y="126">WSIN</text>
<text x="55.8" y="122.4">SCKIN</text>
<text x="197.8" y="122.4">SCKOUT</text>
<text x="197.8" y="126">WSOUT</text>
<text x="55.8" y="129.5">SDIN</text>
<text x="80" y="131.2">R333X4</text>
<text x="197.8" y="129.5">SDOUT</text>
<text x="29.1" y="136.5">J8</text>
<text x="68.1" y="136.5">MCKFIFO</text>
<text x="159.2" y="136.5">MCKCLK</text>
<text x="27.4" y="139.9">I2S INPUT</text>
<text x="68.1" y="140">SSFIFO</text>
<text x="68.1" y="143.5">SCKFIFO</text>
<text x="159.2" y="143.5">SCKCLK</text>
<text x="159.2" y="140">SSCLK</text>
<text x="239.4" y="143.5">PH2.0SDM7_455-1739-1-ND</text>
<text x="244.8" y="138.1">I2S OUTPUT</text>
<text x="20.4" y="145.3">PH2.0SDM7_455-1739-1-ND</text>
<text x="20.4" y="146.8">455-1161-ND_PHR-7HOUSE</text>
<text x="68.1" y="147">MOSIFIFO</text>
<text x="115.1" y="147.9">U6</text>
<text x="115.1" y="144">U5</text>
<text x="159.2" y="147">MOSICLK</text>
<text x="248.2" y="146.1">J9</text>
<text x="25.7" y="151.6">J10</text>
<text x="43.2" y="155.8">L3</text>
<text x="48.4" y="155.8">FB</text>
<text x="80" y="152.2">R4</text>
<text x="80" y="154">33X4</text>
<text x="171.8" y="153.7">TP2</text>
<text x="218.8" y="152.2">DCCLK</text>
<text x="218.8" y="155.8">MCKCLK</text>
<text x="227.2" y="150.5">L2</text>
<text x="230.7" y="150.5">FB</text>
<text x="41.7" y="161">MCKFIFO</text>
<text x="52.3" y="157.5">DCFIFO</text>
<text x="82.5" y="158.9">TP1</text>
<text x="218.8" y="161">SSCLK</text>
<text x="218.8" y="159.3">INTCLK</text>
<text x="41.7" y="164.5">INTFIFO</text>
<text x="41.7" y="166.3">SSFIFO</text>
<text x="41.7" y="168">SCKFIFO</text>
<text x="173.6" y="167.7">TP4</text>
<text x="179.9" y="167.9">OPTIONAL PORT</text>
<text x="218.8" y="162.7">SCKCLK</text>
<text x="218.8" y="164.5">MOSICLK</text>
<text x="218.8" y="166.3">MISOCLK</text>
<text x="41.7" y="169.8">MOSIFIFO</text>
<text x="41.7" y="171.5">MISOFIFO</text>
<text x="82.5" y="169.4">TP3</text>
<text x="248.2" y="172.6">FPC10P</text>
<text x="25.3" y="177.5">FPC10P</text>
<text x="115.1" y="179.6">IL260E</text>
<text x="69.5" y="183.6">OPTIONAL PORT</text>
<text x="207.9" y="180.3">Title</text>
<text x="207.9" y="185.6">Size</text>
<text x="215" y="185.6">Document Number</text>
<text x="220.2" y="182">GALVANIC IIISOLATION ADAPTER OF FIFO</text>
<text x="220.2" y="182">GALVANIC SOLATION ADAPTER OF FIFO</text>
<text x="265.8" y="185.6">Rev</text>
<text x="9.9" y="188.9">(C)2011 Ian.</text>
<text x="21.8" y="188.9">All rights reserved.</text>
<text x="207.9" y="190.8">Date:</text>
<text x="209.7" y="187.3">B</text>
<text x="217" y="190.8">Saturday, December 15, 2012</text>
<text x="227.2" y="187.3">Design by IIIan</text>
<text x="227.2" y="187.3">Design by an</text>
<text x="242" y="187.3">iancanada.mail@gmail.com</text>
<text x="243" y="190.8">Sheet</text>
<text x="251.7" y="190.8">1</text>
<text x="257" y="190.8">of</text>
<text x="262.3" y="190.8">3</text>
<text x="267.5" y="187.3">2.5</text>
</g>
<g font-size="1.3">
<text x="34.4" y="24.3">5</text>
<text x="87" y="24.3">4</text>
<text x="139.5" y="24.3">3</text>
<text x="192.1" y="24.3">2</text>
<text x="244.7" y="24.3">1</text>
<text x="6.9" y="46.6">D</text>
<text x="271.5" y="46.6">D</text>
<text x="6.9" y="88.1">C</text>
<text x="271.5" y="88.1">C</text>
<text x="6.9" y="129.8">B</text>
<text x="271.5" y="129.8">B</text>
<text x="6.9" y="171.4">A</text>
<text x="271.5" y="171.4">A</text>
<text x="34.4" y="192.6">5</text>
<text x="87" y="192.6">4</text>
<text x="139.5" y="192.6">3</text>
<text x="192.1" y="192.6">2</text>
<text x="244.7" y="192.6">1</text>
</g>
</svg>
